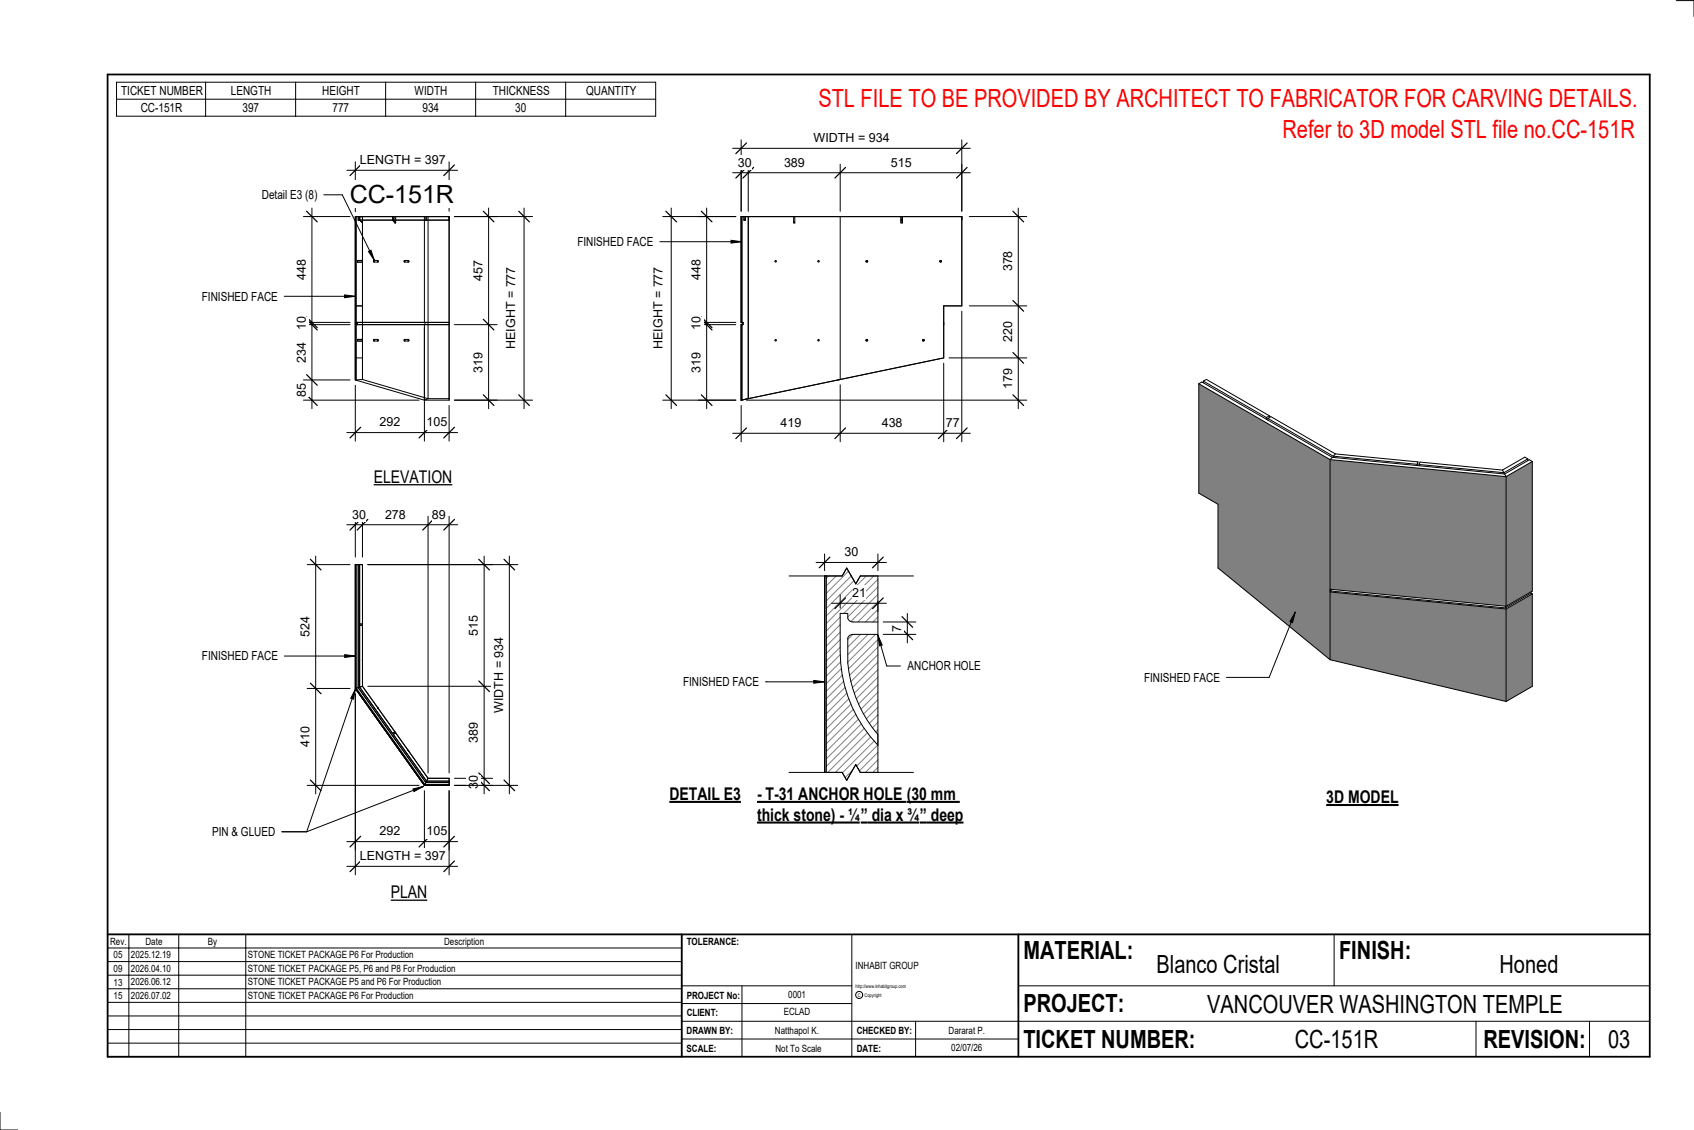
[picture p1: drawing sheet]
<svg xmlns="http://www.w3.org/2000/svg" width="914mm" height="610mm" viewBox="0 0 914 610" stroke-linecap="round" stroke-linejoin="round" font-family="sans-serif">
<g fill="#7c7c7c">
<path d="M401 174v1z"/>
<path d="M400 175v41h1v-41zM400 117v57h1v-57z"/>
</g>
<g fill="none" stroke="#000" stroke-width=".54">
<path d="M400 117h119v48h-10v28l-109 23v-41h1v-1h-1zM401 117v57M402 117v2v-2M404 117v98M428 117v3h1M428 119l1 1M429 117v3M454 117v88M486 119h1M486 117v3h1v-3M401 175v41M401 174v1"/>
<path d="M467 184l1-1v1M467 184h1M498 184v-1l1 1M498 184h1"/>
<circle cx="419" cy="141" r=".4"/>
<circle cx="442" cy="141" r=".4"/>
<circle cx="468" cy="141" r=".4"/>
<circle cx="508" cy="141" r=".4"/>
<circle cx="419" cy="184" r=".4"/>
<circle cx="442" cy="184" r=".4"/>
</g>
<g fill="#7c7c7c">
<path d="M192 174h1v1h-1z"/>
<path d="M192 175v30v-30zM192 117v57v-57z"/>
</g>
<g fill="none" stroke="#000" stroke-width=".54">
<path d="M192 117h50v99h-13l-37-11zM192 117v88M193 117v2h49M194 117v2l2 1M196 117v88M212 117v2l1 1M212 117v2l2 1M213 117v3M214 117v3M229 117v57M230 117v2M231 117v98"/>
<path d="M213 120h1M193 141h.1M193 141h3M196 141h.1M202 141h.1M202 141h2M204 141h.1M218 141h.1M218 141h3M220 141h1zM192 175h50M192 174h50"/>
<path d="M192 165h4M193 174v1M229 175v41M229 174v1M192 193h4M193 183v1zM193 184h.1M193 183h3M193 184h3M196 183v1zM196 184h.1M202 183v1z"/>
<path d="M202 183h2M202 184h2M204 183v1zM218 183v1zM218 183h3M218 184h3M220 183l1 1zM196 205h-4M196 205l35 10M231 215l-2 1M231 215h11"/>
</g>
<path d="M192 305v66l37 52h13v1h-13l-37-53z" fill="#7c7c7c"/>
<g fill="none" stroke="#000" stroke-width=".54">
<path d="M192 305v66M193 305v66M194 305v66l36 50h12M196 316h.1M194 337h2M196 325v1M196 355v1M192 371l37 53M192 371l37 52h13M193 371h-1M193 371l37 51h12M196 370l-3 1"/>
<path d="M196 370v-65h-4v66M196 370l35 50M196 370l-4 1M204 382h.1M213 395l-1 1M214 395l-2 1M220 405h1M231 420l-2 4M231 420h11v4h-13"/>
</g>
<g fill="#808080">
<path d="M813 329l14-9v50l-14 8z"/>
<path d="M647 207l71 41v108l-61-50v-34l-10-6z"/>
<path d="M718 248l95 9v70l-95-9v1l95 10v49l-95-22z"/>
<path d="M813 257l14-8v70l-14 8z"/>
</g>
<g fill="none" stroke="#000" stroke-width=".54">
<path d="M647 207l2-1 70 41M647 207v59l10 6v34l61 50M647 207l71 41M650 206l1-1 34 19M650 206l34 19M650 206v1M684 225v1M684 226l2-1 35 20M684 226l36 20M684 226v1M685 224l-1 1M685 224v1"/>
<path d="M718 248v108M718 248l95 9M719 247l-1 1M719 247l93 9M720 246v1M720 246l45 4M721 245l-1 1M721 245l44 4M765 250v1M765 249v2M765 249v1M766 251h.1"/>
<path d="M766 251l46 4M766 251v-2l45 5M811 254l1 1M812 255v1M812 256l1 1M813 257v70M825 248h.1M825 248l-2-1-12 7M825 248l-13 7M827 249v70l-14 8M827 249l-14 8M827 249l-2-1-13 8"/>
<path d="M718 319h1M718 319l95 10M718 318l95 9M719 319l94 9M719 318v1M826 319v1M826 320h1M826 320l-13 8M813 327v1M813 329v49M827 320v50l-14 8M827 320l-14 9"/>
<path d="M718 356l95 22"/>
</g>
<path d="M446 311v106h9l2 4 5-9 2 5h10v-15a73 73 0 0 1-20-51v-20h4v3l2 1 14 1v-25h-10l-2 4-5-9-2 5zM458 343v1a67 67 0 0 0 4 32 69 69 0 0 0 12 20v-54h-14z" fill="#fff"/>
<path d="M445 311h1v106h-1z" fill="#7c7c7c"/>
<g fill="none" stroke="#808080" stroke-width=".54">
<path d="M447 311l-1 1M451 311l-5 5M458 308l-12 12M459 311l-13 13M461 313l-15 15M468 311l-22 21M472 311l-26 25M474 313l-18 18M474 317l-16 16M454 333l-8 7M454 337l-8 7M474 321l-15 14"/>
<path d="M474 325l-11 11M474 329l-7 7M474 333l-3 3M454 341l-8 7M454 345l-8 8M454 349l-8 8M454 353l-8 8M454 357l-8 8M460 342l-2 3M464 342l-6 7M469 342l-11 11M473 342l-15 15"/>
<path d="M474 345l-16 16M474 349l-15 15M474 353l-15 15M474 357l-14 14M454 361l-8 8M455 364l-9 9M455 368l-9 9M456 371l-10 10M457 374l-11 11M458 377l-12 12M459 380l-13 13M474 361l-13 13"/>
<path d="M474 365l-12 12M474 369l-11 11M474 373l-9 10M474 377l-8 8M461 383l-15 14M462 385l-16 16M463 388l-17 17M465 390l-19 19M467 393l-21 20M468 395l-21 22M470 398l-19 19M472 400l-17 17"/>
<path d="M474 382l-6 6M474 386l-5 4M474 390l-3 3M474 394l-1 1M460 416l-4 3M474 402l-12 11M474 406l-10 10M474 410l-7 7M474 414l-3 3"/>
</g>
<path d="M377 117h20M381 112v108M377 174h20M377 175h20M377 216h20M445 311h10l2-5 5 9 2-4h10v106h-10l-2-5-5 9-2-4h-10zM446 311v106M474 336l-14-1-2-1v-3h-4a112 112 0 0 0 4 45 73 73 0 0 0 16 26M474 342h-14l-2 2a67 67 0 0 0 6 36 69 69 0 0 0 10 16" fill="none" stroke="#000" stroke-width=".54"/>
<path d="M379 114l5 6M379 171l5 6M379 172l5 6M379 213l5 6" fill="none" stroke="#000" stroke-width=".67"/>
<g fill="#fff">
<path d="M372 190h8v11h-8z"/>
<path d="M372 171h8v7h-8z"/>
<path d="M372 140h8v11h-8z"/>
</g>
<path d="M358 117h39M362 112v108M358 216h39" fill="none" stroke="#000" stroke-width=".54"/>
<path d="M359 114l6 6M359 213l6 6" fill="none" stroke="#000" stroke-width=".67"/>
<path d="M351 144h8v44h-8z" fill="#fff"/>
<path d="M523 117h31M550 112v108M523 165h31M512 193h42M403 216h151" fill="none" stroke="#000" stroke-width=".54"/>
<path d="M547 114l6 6M547 162l6 6M547 190l6 6M547 213l6 6" fill="none" stroke="#000" stroke-width=".67"/>
<g fill="#fff">
<path d="M540 199h8v11h-8z"/>
<path d="M540 174h8v11h-8z"/>
<path d="M540 135h8v11h-8z"/>
</g>
<path d="M519 168v70M509 196v42M400 219v19M454 208v30M395 234h129" fill="none" stroke="#000" stroke-width=".54"/>
<path d="M403 231l-6 6M456 231l-5 6M512 231l-5 6M522 231l-6 6" fill="none" stroke="#000" stroke-width=".67"/>
<g fill="#fff">
<path d="M421 224h11v8h-11z"/>
<path d="M476 224h11v8h-11z"/>
<path d="M511 224h7v8h-7z"/>
</g>
<path d="M400 75v39M519 75v39M395 80h129" fill="none" stroke="#000" stroke-width=".54"/>
<path d="M403 77l-6 6M522 77l-6 6" fill="none" stroke="#000" stroke-width=".67"/>
<path d="M439 71h41v7h-41z" fill="#fff"/>
<path d="M395 93h129M400 89v25M404 89v25M454 89v25M519 89v25" fill="none" stroke="#000" stroke-width=".54"/>
<path d="M403 90l-6 6M407 90l-6 6M456 90l-5 6M522 90l-6 6" fill="none" stroke="#000" stroke-width=".67"/>
<g fill="#fff">
<path d="M398 84h8v7h-8z"/>
<path d="M423 84h11v7h-11z"/>
<path d="M481 84h11v7h-11z"/>
</g>
<path d="M229 177v61M192 208v30M242 219v19M187 233h60" fill="none" stroke="#000" stroke-width=".54"/>
<path d="M195 231l-6 5M232 231l-6 5M245 231l-5 5" fill="none" stroke="#000" stroke-width=".67"/>
<g fill="#fff">
<path d="M205 224h11v8h-11z"/>
<path d="M230 224h11v8h-11z"/>
</g>
<path d="M187 92h60M192 87v27M242 87v27" fill="none" stroke="#000" stroke-width=".54"/>
<path d="M195 89l-6 6M245 89l-5 6" fill="none" stroke="#000" stroke-width=".67"/>
<path d="M194 82h46v8h-46z" fill="#fff"/>
<path d="M164 117h25M168 112v108M164 175h25M164 174h25M164 216h62M164 205h25" fill="none" stroke="#000" stroke-width=".54"/>
<path d="M166 114l5 6M166 172l5 6M166 171l5 6M166 213l5 6M166 202l5 6" fill="none" stroke="#000" stroke-width=".67"/>
<g fill="#fff">
<path d="M159 140h8v11h-8z"/>
<path d="M159 171h8v7h-8z"/>
<path d="M159 185h8v11h-8z"/>
<path d="M159 207h8v7h-8z"/>
</g>
<path d="M245 117h23M264 112v108M245 175h23M245 216h23" fill="none" stroke="#000" stroke-width=".54"/>
<path d="M261 114l6 6M261 172l6 6M261 213l6 6" fill="none" stroke="#000" stroke-width=".67"/>
<g fill="#fff">
<path d="M254 140h8v12h-8z"/>
<path d="M254 190h8v11h-8z"/>
</g>
<path d="M245 117h42M283 112v108M245 216h42" fill="none" stroke="#000" stroke-width=".54"/>
<path d="M280 114l6 6M280 213l6 6" fill="none" stroke="#000" stroke-width=".67"/>
<g fill="#fff">
<path d="M272 144h8v44h-8z"/>
<path d="M189 97h56v15h-56z"/>
</g>
<path d="M199 136l1-1 2 5z" fill="#000"/>
<path d="M175 105h10l17 35M199 136l1-1 2 5z" fill="none" stroke="#000" stroke-width=".54"/>
<path d="M141 101h30v8h-30z" fill="#fff"/>
<path d="M192 278v23M196 278v23M231 278v139M242 278v139M187 283h60" fill="none" stroke="#000" stroke-width=".54"/>
<path d="M195 280l-6 6M199 280l-6 6M234 280l-6 6M245 280l-5 6" fill="none" stroke="#000" stroke-width=".67"/>
<g fill="#fff">
<path d="M190 274h7v7h-7z"/>
<path d="M208 274h11v7h-11z"/>
<path d="M233 274h7v7h-7z"/>
</g>
<path d="M192 374v85M229 427v32M242 427v32M187 454h60" fill="none" stroke="#000" stroke-width=".54"/>
<path d="M195 451l-6 6M232 451l-6 6M245 451l-5 6" fill="none" stroke="#000" stroke-width=".67"/>
<g fill="#fff">
<path d="M205 445h11v7h-11z"/>
<path d="M230 445h11v7h-11z"/>
</g>
<path d="M192 374v98M242 427v45M187 467h60" fill="none" stroke="#000" stroke-width=".54"/>
<path d="M195 464l-6 6M245 464l-5 6" fill="none" stroke="#000" stroke-width=".67"/>
<path d="M194 458h46v8h-46z" fill="#fff"/>
<path d="M166 305h23M170 300v128M166 371h23M166 424h60" fill="none" stroke="#000" stroke-width=".54"/>
<path d="M168 302l5 5M168 369l5 5M168 421l5 6" fill="none" stroke="#000" stroke-width=".67"/>
<g fill="#fff">
<path d="M161 333h8v11h-8z"/>
<path d="M161 392h8v11h-8z"/>
</g>
<path d="M199 305h67M261 300v128M199 370h67M245 420h21M245 424h21" fill="none" stroke="#000" stroke-width=".54"/>
<path d="M258 302l6 5M258 367l6 6M258 417l6 6M258 421l6 6" fill="none" stroke="#000" stroke-width=".67"/>
<g fill="#fff">
<path d="M252 332h8v11h-8z"/>
<path d="M252 390h8v11h-8z"/>
<path d="M252 418h8v7h-8z"/>
</g>
<path d="M199 305h81M275 300v128M245 424h35" fill="none" stroke="#000" stroke-width=".54"/>
<path d="M272 302l6 5M272 421l6 6" fill="none" stroke="#000" stroke-width=".67"/>
<path d="M266 344h7v41h-7z" fill="#fff"/>
<path d="M426 311h29l2-5 5 9 2-4h29M413 368h32M439 367l6 1-6 1zM426 417h29l2 4 5-9 2 5h29" fill="none" stroke="#000" stroke-width=".54"/>
<path d="M439 367l6 1-6 1z" fill="#000"/>
<g fill="#fff">
<path d="M369 364h40v8h-40z"/>
<path d="M361 423h39v11h-39z"/>
</g>
<path d="M361 433h39" fill="none" stroke="#000" stroke-width="1.1" stroke-linecap="butt"/>
<g fill="#fff">
<path d="M409 423h81v11h-81z"/>
<path d="M490 423h28v11h-28z"/>
<path d="M409 434h56v11h-56z"/>
<path d="M465 434h3v11h-3z"/>
<path d="M468 434h28v11h-28z"/>
<path d="M496 434h4v11h-4z"/>
<path d="M500 434h20v11h-20z"/>
</g>
<path d="M409 433h80M490 433h28M409 444h55M465 444h31M496 444h24" fill="none" stroke="#000" stroke-width="1.1" stroke-linecap="butt"/>
<path d="M477 336h17M490 331v16M477 342h17" fill="none" stroke="#000" stroke-width=".54"/>
<path d="M487 339l6 6M487 333l6 5" fill="none" stroke="#000" stroke-width=".67"/>
<path d="M480 337h8v4h-8z" fill="#fff"/>
<path d="M449 325h29M454 321v7M474 324v6" fill="none" stroke="#000" stroke-width=".54"/>
<path d="M456 323l-5 5M477 323l-6 5" fill="none" stroke="#000" stroke-width=".67"/>
<path d="M460 316h7v8h-7z" fill="#fff"/>
<path d="M474 343l2 5h-1z" fill="#000"/>
<path d="M474 343l2 5h-1zM474 343l5 16h7" fill="none" stroke="#000" stroke-width=".54"/>
<path d="M490 356h39v7h-39z" fill="#fff"/>
<path d="M445 299v9M474 299v9M441 303h37" fill="none" stroke="#000" stroke-width=".54"/>
<path d="M448 301l-6 5M477 301l-6 5" fill="none" stroke="#000" stroke-width=".67"/>
<path d="M456 294h7v8h-7z" fill="#fff"/>
<g fill="none" stroke="#000" stroke-width=".54">
<path d="M905 0h9v9M460 504v66M720 504v28M891 504h-341v37M368 532h92M401 532v38M550 532h341M368 551h523M368 541h92M494 551v19M797 551v19M858 551v19"/>
<path d="M368 561h182M0 600v10h10"/>
<circle cx="464" cy="537" r="1.9"/>
</g>
<path d="M58 40h833v530h-833zM58 504h833M368 504v66M550 504v66" fill="none" stroke="#000" stroke-width=".96"/>
<g fill="#fff">
<path d="M652 534h192v15h-192z"/>
<path d="M513 562h17v6h-17z"/>
<path d="M425 533h10v6h-10z"/>
<path d="M423 543h15v6h-15z"/>
<path d="M418 553h24v6h-24z"/>
<path d="M624 513h68v15h-68z"/>
<path d="M809 513h33v15h-33z"/>
<path d="M512 553h20v6h-20z"/>
<path d="M699 553h45v15h-45z"/>
<path d="M442 45h443v16h-443z"/>
<path d="M868 553h12v15h-12z"/>
<path d="M61 512h5v6h-5z"/>
<path d="M61 520h5v6h-5z"/>
<path d="M61 527h5v6h-5z"/>
<path d="M61 534h5v6h-5z"/>
</g>
<path d="M58 504h310v66h-310zM58 519h310M58 511h310M70 504v66M96 504v66M133 504v66M58 533h310M58 526h310M58 555h310M58 548h310M58 541h310M58 563h310" fill="none" stroke="#000" stroke-width=".54"/>
<path d="M202 252h42v11h-42z" fill="#fff"/>
<path d="M202 262h42" fill="none" stroke="#000" stroke-width=".69" stroke-linecap="butt"/>
<path d="M211 476h20v11h-20z" fill="#fff"/>
<path d="M211 486h20" fill="none" stroke="#000" stroke-width=".69" stroke-linecap="butt"/>
<path d="M716 424h39v12h-39z" fill="#fff"/>
<path d="M716 434h39" fill="none" stroke="#000" stroke-width="1.1" stroke-linecap="butt"/>
<path d="M692 62h192v15h-192z" fill="#fff"/>
<path d="M63 44h291v19h-291zM63 54h291M111 44v19M160 44v19M208 44v19M257 44v19M305 44v19M153 160h39M186 159l6 1-6 1z" fill="none" stroke="#000" stroke-width=".54"/>
<path d="M186 159l6 1-6 1z" fill="#000"/>
<path d="M109 156h41v8h-41z" fill="#fff"/>
<path d="M186 353l6 1-6 1z" fill="#000"/>
<path d="M153 354h39M186 353l6 1-6 1z" fill="none" stroke="#000" stroke-width=".54"/>
<path d="M109 350h41v8h-41z" fill="#fff"/>
<path d="M395 130h5l-5 1z" fill="#000"/>
<path d="M356 130h44M395 130h5l-5 1z" fill="none" stroke="#000" stroke-width=".54"/>
<path d="M312 127h40v7h-40z" fill="#fff"/>
<path d="M699 330l-1 6-2-1z" fill="#000"/>
<path d="M699 330l-1 6-2-1zM699 330l-14 35h-23" fill="none" stroke="#000" stroke-width=".54"/>
<path d="M618 362h40v7h-40z" fill="#fff"/>
<path d="M192 372l-1 5h-2zM223 426l6-2-6 3z" fill="#000"/>
<path d="M192 372l-1 5h-2zM192 372l-26 77M223 426l6-2-6 3zM229 424l-63 25M152 449h14" fill="none" stroke="#000" stroke-width=".54"/>
<path d="M114 445h34v8h-34z" fill="#fff"/>
<g font-size="13.5" fill="#f00">
<text x="442" y="58">STL FILE TO BE PROVIDED BY ARCHITECT TO FABRICATOR FOR CARVING DETAILS.</text>
<text x="692" y="75">Refer to 3D model STL file no.CC-151R</text>
</g>
<g font-size="13.5">
<text x="189" y="109">CC-151R</text>
<text x="552" y="517">MATERIAL:</text>
<text x="723" y="517">FINISH:</text>
<text x="624" y="525">Blanco Cristal</text>
<text x="809" y="525">Honed</text>
<text x="552" y="546">PROJECT:</text>
<text x="652" y="546">VANCOUVER WASHINGTON TEMPLE</text>
<text x="552" y="565">TICKET NUMBER:</text>
<text x="699" y="565">CC-151R</text>
<text x="801" y="565">REVISION:</text>
<text x="868" y="565">03</text>
</g>
<g font-size="9.4">
<text x="202" y="261">ELEVATION</text>
<text x="361" y="432">DETAIL E3</text>
<text x="409" y="432">- T-31 ANCHOR HOLE</text>
<text x="490" y="432">(30 mm</text>
<text x="716" y="433">3D MODEL</text>
<text x="409" y="443">thick stone) - ¼</text>
<text x="465" y="443">”</text>
<text x="471" y="443">dia x ¾</text>
<text x="496" y="443">”</text>
<text x="502" y="443">deep</text>
<text x="211" y="485">PLAN</text>
</g>
<g font-size="6.7">
<text x="65" y="51">TICKET NUMBER</text>
<text x="125" y="51">LENGTH</text>
<text x="174" y="51">HEIGHT</text>
<text x="224" y="51">WIDTH</text>
<text x="266" y="51">THICKNESS</text>
<text x="316" y="51">QUANTITY</text>
<text x="76" y="60">CC-151R</text>
<text x="131" y="60">397</text>
<text x="179" y="60">777</text>
<text x="228" y="60">934</text>
<text x="278" y="60">30</text>
<text x="439" y="77">WIDTH = 934</text>
<text x="194" y="89">LENGTH = 397</text>
<text x="398" y="90">30</text>
<text x="423" y="90">389</text>
<text x="481" y="90">515</text>
<text x="141" y="107">Detail E3 (8)</text>
<text x="312" y="133">FINISHED FACE</text>
<text x="546" y="146" transform="rotate(-90 546 146)">378</text>
<text x="165" y="151" transform="rotate(-90 165 151)">448</text>
<text x="260" y="152" transform="rotate(-90 260 152)">457</text>
<text x="378" y="151" transform="rotate(-90 378 151)">448</text>
<text x="109" y="162">FINISHED FACE</text>
<text x="165" y="178" transform="rotate(-90 165 178)">10</text>
<text x="378" y="178" transform="rotate(-90 378 178)">10</text>
<text x="546" y="185" transform="rotate(-90 546 185)">220</text>
<text x="278" y="188" transform="rotate(-90 278 188)">HEIGHT = 777</text>
<text x="358" y="188" transform="rotate(-90 358 188)">HEIGHT = 777</text>
<text x="165" y="196" transform="rotate(-90 165 196)">234</text>
<text x="260" y="201" transform="rotate(-90 260 201)">319</text>
<text x="378" y="201" transform="rotate(-90 378 201)">319</text>
<text x="546" y="210" transform="rotate(-90 546 210)">179</text>
<text x="165" y="214" transform="rotate(-90 165 214)">85</text>
<text x="205" y="230">292</text>
<text x="230" y="230">105</text>
<text x="421" y="230">419</text>
<text x="476" y="230">438</text>
<text x="511" y="230">77</text>
<text x="190" y="280">30</text>
<text x="208" y="280">278</text>
<text x="233" y="280">89</text>
<text x="456" y="300">30</text>
<text x="460" y="322">21</text>
<text x="486" y="341" transform="rotate(-90 486 341)">7</text>
<text x="167" y="344" transform="rotate(-90 167 344)">524</text>
<text x="258" y="343" transform="rotate(-90 258 343)">515</text>
<text x="109" y="356">FINISHED FACE</text>
<text x="490" y="362">ANCHOR HOLE</text>
<text x="369" y="370">FINISHED FACE</text>
<text x="618" y="368">FINISHED FACE</text>
<text x="272" y="385" transform="rotate(-90 272 385)">WIDTH = 934</text>
<text x="258" y="401" transform="rotate(-90 258 401)">389</text>
<text x="167" y="403" transform="rotate(-90 167 403)">410</text>
<text x="258" y="425" transform="rotate(-90 258 425)">30</text>
<text x="114" y="451">PIN &amp; GLUED</text>
<text x="205" y="451">292</text>
<text x="230" y="451">105</text>
<text x="194" y="464">LENGTH = 397</text>
</g>
<g font-size="5.4">
<text x="59" y="510">Rev.</text>
<text x="79" y="510">Date</text>
<text x="112" y="510">By</text>
<text x="240" y="510">Description</text>
<text x="371" y="510">TOLERANCE:</text>
<text x="61" y="517">05</text>
<text x="71" y="517">2025.12.19</text>
<text x="134" y="517">STONE TICKET PACKAGE P6 For Production</text>
<text x="61" y="525">09</text>
<text x="71" y="524">2026.04.10</text>
<text x="134" y="524">STONE TICKET PACKAGE P5, P6 and P8 For Production</text>
<text x="462" y="523">INHABIT GROUP</text>
<text x="61" y="532">13</text>
<text x="71" y="532">2026.06.12</text>
<text x="134" y="532">STONE TICKET PACKAGE P5 and P6 For Production</text>
<text x="61" y="539">15</text>
<text x="71" y="539">2026.07.02</text>
<text x="134" y="539">STONE TICKET PACKAGE P6 For Production</text>
<text x="371" y="539">PROJECT No:</text>
<text x="425" y="538">0001</text>
<text x="371" y="548">CLIENT:</text>
<text x="423" y="548">ECLAD</text>
<text x="371" y="558">DRAWN BY:</text>
<text x="418" y="558">Natthapol K.</text>
<text x="462" y="558">CHECKED BY:</text>
<text x="512" y="558">Dararat P.</text>
<text x="371" y="567">SCALE:</text>
<text x="419" y="567">Not To Scale</text>
<text x="462" y="567">DATE:</text>
<text x="513" y="567">02/07/26</text>
</g>
<g font-size="2.7">
<text x="462" y="533">http://www.inhabitgroup.com</text>
<text x="463" y="538">C</text>
<text x="467" y="538">Copyright</text>
</g>
</svg>
